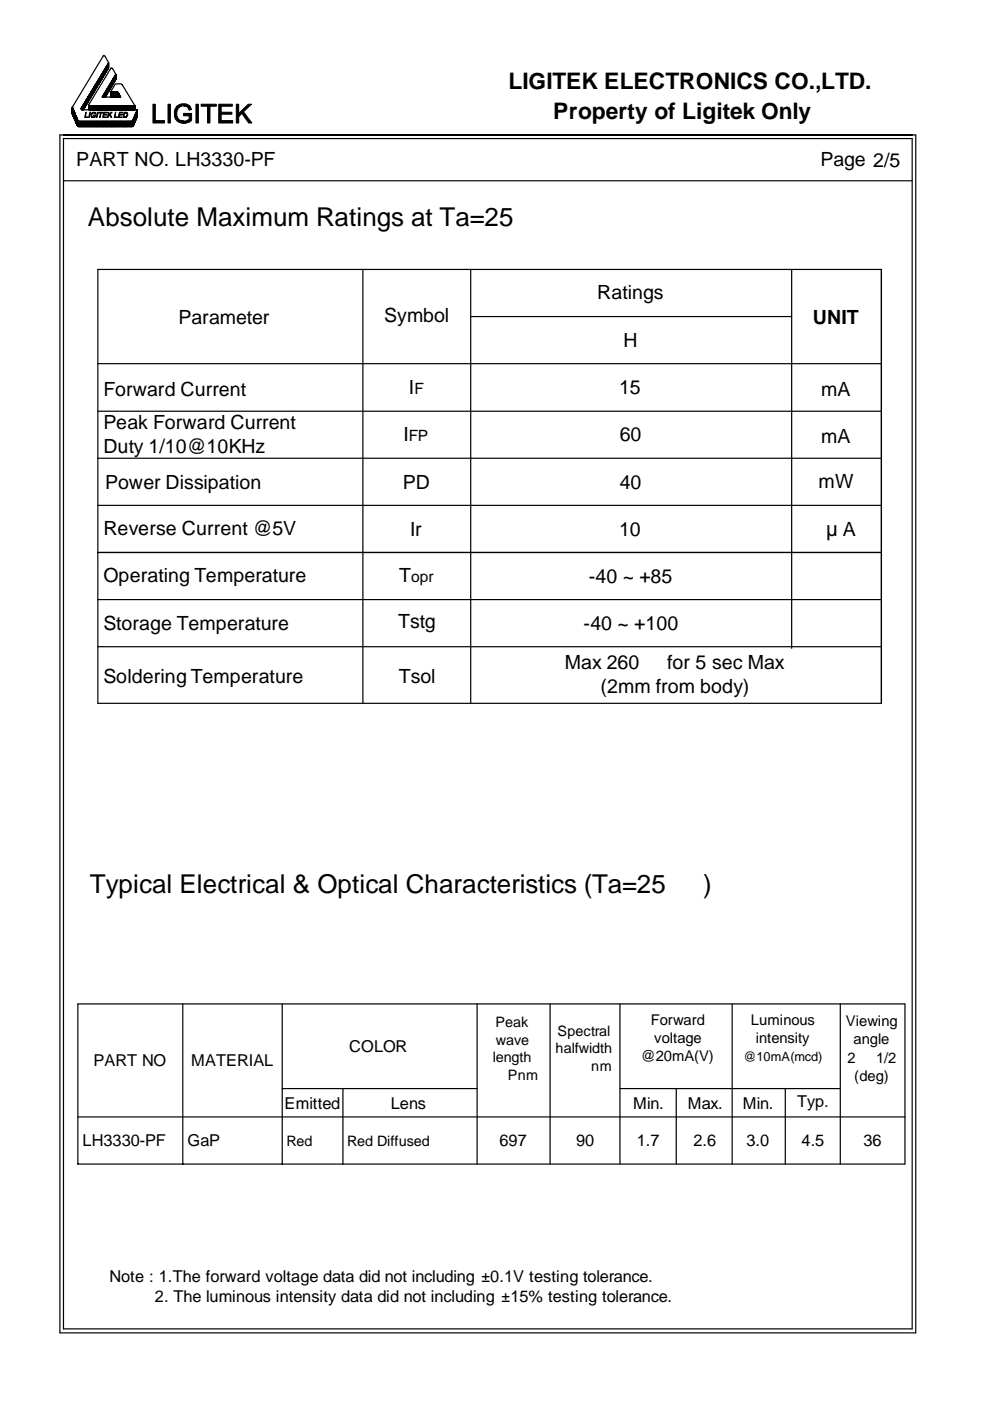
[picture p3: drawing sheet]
<svg xmlns="http://www.w3.org/2000/svg" width="210mm" height="297mm" viewBox="0 0 210 297" stroke-linecap="round" stroke-linejoin="round" font-family="sans-serif">
<g fill="none" stroke="#000" stroke-width=".25">
<path d="M19.7 19.9l-1.7 1.7M19.8 19.7l-1.7 1.7M19.9 19.5l-1.6 1.7M20.1 19.4l-1.9 1.9M20.2 19.2l-1.7 1.7M20.2 19l-1.7 1.7M20.3 18.9l-1.7 1.7M20.6 18.5l-1.9 1.9M20.7 18.4l-1.9 1.8M20.7 18.2l-1.7 1.7M20.8 18l-1.7 1.7M21 16.7l1.6-1.6-1.6 1.6"/>
<path d="M21.1 17.7l-1.9 1.9M21.2 17.5l-1.7 1.7M21.3 17.4l-1.7 1.6M21.4 17.1l-1.8 1.8M21.5 15.8l1.5-1.5-1.5 1.5M21.6 16.8l-1.8 1.8M21.7 15.7l1.3-1.5-1.4 1.5M21.7 16.7l-1.8 1.8M21.8 15.4l1.2-1.3-1.2 1.4M21.8 16.5l-1.7 1.7M21.9 15.2l1.1-1.1-1.2 1.1M21.9 16.3l-1.7 1.7"/>
<path d="M22.1 16l-1.8 1.8M22.2 14.8l.8-.9-1 1.1M22.2 15.8l-1.8 1.8M22.3 14.6l.7-.8-.7 .8M22.4 15.6l-1.8 1.8M22.4 14.3l.6-.6-.6 .7M22.4 15.4l-1.7 1.7M22.5 15.2l-1.7 1.7M22.7 14l.3-.5-.5 .6M22.7 19.9l-.6 .7 .6-.6M22.8 13.7l.2-.2-.2 .3M22.8 14.9l-1.9 1.9"/>
<path d="M22.8 19.8l-.8 .8M22.8 19.7l-.8 .9M22.9 13.5l.1-.1-.1 .2M22.9 14.7l-1.7 1.7M22.9 19.6l-.9 1M22.9 13.5l.1-.2-.7-1.4-.4-.1-6.5 10.8-.1 .2 1.2 2.8 .3 .1h11.1l1.2-2.4v1.3M22.9 14.6l-1.6 1.7M23 14.3v-1l-5.7 9.6v.3l11.8 .2M23 13.5l-.3 .4M23 13.6l-.5 .6M23 13.7l-.6 .8M23 13.8l-.8 .9"/>
<path d="M23 14l-1.1 1.1M23 14.1l-1.2 1.2M23 14.1l-1.3 1.5M23 14.3l-1.6 1.6M23 14.4l-1.7 1.7M23 18.3l1.6-1.5-1.6 1.6M23 19.5l-1.1 1.1M23 14.3l-5.3 9M23.1 19.2l-1.3 1.4 1.3-1.3M23.2 18l1.4-1.3-1.4 1.4M23.2 19l-1.4 1.6 1.4-1.5M23.3 17.9l1.3-1.3-1.3 1.3"/>
<path d="M23.3 19l-1.6 1.6M23.4 19.5h.2l-.1 .1 .2-.1-.2 .2 .3-.2-.3 .3 .4-.3-.4 .4 .5-.4-.5 .5 .5-.5-.5 .6 .6-.6-.6 .7 .7-.7-.7 .7 .8-.7-.8 .8 .9-.8-.9 .9 1-.9-1 1 1.1-1-1.1 1.1v-1.1h1.4M23.4 17.7l1.2-1.2-1.1 1.2M23.5 19.5l1-1.7h1.2l.2 .1 2.7 4.5M23.5 18.6l-1.8 1.9M23.6 18.5l-1.7 1.7M23.7 17.2l.9-.9-.9 1M23.7 18.3l-1.7 1.7M23.9 18l-1.8 1.8M24 17.8l-1.7 1.8M24.1 17.6l-1.7 1.7M24.2 16.3l.4-.3-.4 .4"/>
<path d="M24.2 17.4l-1.7 1.7M24.3 16.2l.3-.5-.7-1.1-.4-.2-4.6 7.7-.1 .2 .2 .1M24.4 17.2l-1.8 1.8M24.6 16.8v-1.1l-2.9 4.9h3.9M24.6 15.8l-.2 .2M24.6 16.1l-.5 .4M24.6 16.1l-.5 .5M24.6 16.1l-.6 .6M24.6 16.2l-.7 .6M24.6 16.3l-.8 .7M24.6 16.4l-1 1M24.6 16.4l-1.1 1.1"/>
<path d="M24.6 16.8l-1.7 1.7M24.6 16.9l-1.8 1.8M24.6 16.8l-2.2 3.7M24.6 19.5l-1.1 1.1M24.8 19.5l-1.2 1.1M24.9 19.5l-1.1 1.1M24.9 19.5l-1 1.1 1.1-1M24.9 19.5l.7 1.1M25 19.6l-1 1M25 19.6l-1 1 1.1-1M25.1 19.8l-.7 .8 .7-.8-.6 .8 .7-.7M12.7 28.6h181.5v254h-181.5z"/>
<path d="M13.5 29.4h179.9v252.3h-179.9zM13.5 38.3h179.9M15.2 22.7h.2M15.2 22.8h.2M15.3 22.7v1.5l1.3 2.6h11.4l.3-.1 .8-2.1M15.3 22.8v.2M15.3 24.2l.4-.4-.3 .4 .4-.3-.4 .5M15.4 23l-.1 .1M15.5 23l-.2 .3M15.5 23.2l-.2 .2M15.6 23.2l-.3 .3M15.6 24.6l.4-.3-.4 .4"/>
<path d="M15.6 24.8l.4-.4-.3 .4M15.7 23.5l-.4 .3 .4-.3-.4 .2 .3-.3-.3 .2M15.7 23.5l-.4 .4M15.7 23.5l-.4 .5 .4-.4M15.7 23.6l-.4 .5M15.8 24l-.3 .4M15.8 25.4l.5-.4-.4 .4M15.9 24l-.4 .6 .4-.4M15.9 24.2l-.4 .4M15.9 24.2l-.3 .4M16 24.2l-.4 .4M16.1 24.5l-.4 .4"/>
<path d="M16.1 24.6l-.4 .4M16.1 24.6l-.4 .5 .5-.5M16.2 26.1l.4-.4-.4 .5M16.2 24.7l-.5 .4M16.3 24.8l-.6 .4M16.3 24.9l-.5 .4M16.3 25.1l-.4 .4M16.3 25.1l-.4 .5M16.3 25.2l-.3 .5 .4-.5M16.4 25.3l-.4 .4 .4-.3M16.4 25.4l-.4 .4M16.4 25.4l-.3 .4 .4-.3-.4 .4 .4-.3-.4 .4"/>
<path d="M16.4 26.7l1.1-1-1 1.1 1.1-1.1-1 1.1M16.6 25.6l-.4 .4M16.7 25.7l-.5 .5M16.8 25.7l-.5 .5M16.8 25.7l-.5 .7 .7-.7-.7 .7M17.1 25.7l-.8 .9 1-.9-.9 1M17.4 25.7l-1 1M17.7 23.2l-.1 .1M17.7 23.1l-.1 .2M17.8 23l-.2 .3M17.8 25.7l-1.2 1.1M17.9 25.7l-1.1 1.1"/>
<path d="M17.9 22.9l-.4 .4 .4-.3M18 22.6l-.6 .7 .6-.6M18.1 22.4l-.7 .9 .7-.8M18.1 25.7l-1.1 1.1 1-1.1-1.2 1.1M18.2 25.7l-1.1 1.1M18.3 22.3l-.9 .9M18.3 25.7l-1.1 1.1M18.5 22l-1.2 1.2 1.1-1M18.5 25.7l-1.2 1.1M18.5 21.8l-1.2 1.3 1.2-1.3M18.5 25.7l-1.1 1.1M18.6 21.7l-1.4 1.4"/>
<path d="M18.6 25.7l-1.1 1.1M18.8 21.4l-1.6 1.6 1.5-1.4M18.8 22.4h.2M18.9 22.4v.9M18.9 25.7l-1.1 1.1 1-1.1-1.2 1.1M19 21.2l-1.8 1.7M19 25.7l-1.1 1.1M19 21l-1.6 1.7M19 22.4l-.1 .1M19 22.4l-.1 .4 .3-.4-.3 .5 .4-.5-.4 .5 .5-.5-.5 .6 .6-.6-.6 .7 .7-.7-.7 .8 .7-.8-.7 .9M19 22.4h9.6M19.2 20.7l-1.8 1.8"/>
<path d="M19.2 25.7l-1.2 1.1 1-1.1-1.1 1.1M19.3 20.6l-1.7 1.7M19.3 25.7l-1.1 1.1M19.4 25.7l-1.1 1.1M19.5 20.3l-1.8 1.8M19.6 20.1l-1.7 1.7M19.6 25.7l-1.1 1.1 1.1-1.1-1.2 1.1M19.7 25.7l-1.1 1.1M20 25.7l-1.1 1.1 1-1.1-1.2 1.1M20.1 25.7l-1.1 1.1M20.2 25.7l-1.2 1.1M20.3 25.7l-1.2 1.1"/>
<path d="M20.4 25.7l-1.1 1.1M20.5 25.7l-1.1 1.1M20.7 25.7l-1.1 1.1 1.1-1.1-1.2 1.1M20.8 25.7l-1.1 1.1M21.1 22.4l-.9 .9 .8-.9-.8 .9 .7-.9-.8 .9 .7-.9-.8 .9 .7-.9-.8 .9 .8-.9-.9 .9 .8-.9-.9 .9 .8-.9-.9 .9 .8-.9-.8 .9 .7-.9-.8 .9 .7-.9-.8 .9 .8-.9-.9 .9 .8-.9-.9 .9 .8-.9-.9 .9 .8-.9-.9 .9 .7-.9-.8 .9M21.1 25.7l-1.1 1.1 1-1.1-1.2 1.1M21.2 25.7l-1.1 1.1M21.3 25.7l-1.1 1.1M21.4 25.7l-1.2 1.1M21.5 25.7l-1.1 1.1M21.6 25.7l-1.1 1.1M21.8 25.7l-1.1 1.1 1.1-1.1-1.2 1.1"/>
<path d="M21.9 25.7l-1.1 1.1M22.2 25.7l-1.1 1.1 1-1.1-1.2 1.1M22.3 25.7l-1.1 1.1M22.4 25.7l-1.1 1.1M22.5 20.3l-.2 .3M22.6 20.1l-.4 .5 .4-.4M22.6 25.7l-1.2 1.1 1-1.1-1.1 1.1M22.7 25.7l-1.1 1.1M22.9 25.7l-1.1 1.1 1-1.1-1.1 1.1M23 25.7l-1.1 1.1M23.1 25.7l-1.1 1.1M23.3 25.7l-1.2 1.1"/>
<path d="M23.4 25.7l-1.1 1.1M23.5 25.7l-1.1 1.1M23.7 25.7l-1.1 1.1 1-1.1-1.2 1.1M23.8 25.7l-1.1 1.1M24 25.7l-1.1 1.1 1.1-1.1-1.2 1.1M24.1 25.7l-1.1 1.1M24.2 20.6l.9-.9-.8 .9M24.2 25.7l-1.1 1.1M24.4 25.7l-1.2 1.1M24.5 25.7l-1.1 1.1M24.6 25.7l-1.1 1.1M24.8 25.7l-1.2 1.1 1-1.1-1.1 1.1"/>
<path d="M24.9 25.7l-1.1 1.1M25 25.7l-1.1 1.1M25.1 26.8l1.1-1.1-1.1 1.1M25.1 25.7l-1.1 1.1M25.2 25.7l-1.1 1.1M25.3 20.2l-.4 .4 .4-.5-.5 .5 .4-.5-.5 .5 .5-.6-.6 .6M25.3 20.6l.2-.2-.1 .2h.2M25.3 25.7l-1.1 1.1M25.4 26.8l1.1-1.1-1.1 1.1M25.5 20.3l-.4 .3 .3-.4-.3 .4M25.6 25.7l-1.2 1.1 1-1.1-1.1 1.1M25.7 25.7l-1.1 1.1"/>
<path d="M25.9 25.7l-1.2 1.1 1-1.1-1.1 1.1M26 25.7l-1.1 1.1M26.1 25.7l-1.1 1.1M26.3 25.7l-1.1 1.1M26.4 25.7l-1.1 1.1M26.5 25.7l-1 1.1M26.6 25.7l-1 1.1M26.8 25.7l-1.1 1.1M27 26.8l2-2-1.9 2M27 25.7l-1.1 1.1 1-1.1-1.2 1.1M27.1 25.7l-1.1 1.1M27.2 25.7l-1.1 1.1"/>
<path d="M27.4 25.7l-1.2 1.1 1.1-1.1-1.1 1.1M27.5 25.7l-1.1 1.1M27.8 25.7l-1.2 1.1 1-1.1-1.1 1.1M27.9 25.7l-1.1 1.1M28 26.8l.4-.3-.4 .3M28.1 25.6l1-1-2.2 2.2 1.1-1.1M28.1 26.8l.2-.2-.2 .2M28.3 25.1l.8-.7-.8 .8M28.3 26.7l-.1 .1M28.4 26.3l-.5 .5 .5-.5M28.4 26.4l-.5 .4M28.4 26.2l-.5 .6"/>
<path d="M28.4 23.3l.2-.2-.1 .2M28.5 26l-.7 .8M28.5 23.3h.2M28.5 24.6l.6-.6-.6 .6M28.5 25.9l-.8 .9M28.6 25.7l-1 1.1 1.1-1.1M28.6 25.8l-.9 1 .9-.9M28.6 22.4l-.8 .9 .7-.9-.8 .9 .7-.9-.8 .9 .8-.9-.9 .9 .8-.9-.9 .9 .8-.9-.9 .9 .8-.9-.8 .9 .7-.9-.8 .9 .7-.9-.8 .9 .8-.9-.9 .9 .8-.9-.9 .9 .8-.9-.9 .9 .8-.9-.8 .9 .7-.9-.8 .9 .7-.9-.8 .9 .7-.9-.8 .9 .8-.9-.9 .9 .8-.9-.9 .9 .8-.9-.9 .9 .8-.9-.8 .9 .7-.9-.8 .9 .7-.9-.8 .9 .8-.9-.9 .9 .8-.9-.9 .9 .8-.9-.9 .9 .8-.9-.8 .9 .7-.9-.8 .9 .7-.9-.8 .9 .7-.9-.8 .9 .8-.9-.9 .9 .8-.9-.9 .9 .8-.9-.9 .9 .8-.9-.8 .9 .7-.9-.8 .9 .7-.9-.8 .9 .8-.9-.9 .9 .8-.9-.9 .9 .8-.9-.9 .9 .8-.9-.8 .9 .7-.9-.8 .9 .7-.9-.8 .9 .7-.9-.8 .9 .8-.9-.9 .9 .8-.9-.9 .9 .8-.9-.9 .9 .8-.9-.8 .9 .7-.9-.8 .9 .7-.9-.8 .9 .8-.9-.9 .9 .8-.9-.9 .9 .8-.9-.9 .9 .8-.9-.8 .9 .7-.9-.8 .9 .7-.9-.8 .9 .7-.9-.8 .9 .8-.9-.9 .9 .8-.9-.9 .9 .8-.9-.9 .9 .8-.9-.8 .9 .7-.9-.9 .9 .8-.9-.9 .9 .8-.9-.9 .9 .8-.9-.9 .9 .8-.9-.8 .9 .7-.9-.8 .9 .7-.9-.8 .9 .7-.9-.8 .9 .8-.9-.9 .9 .8-.9-.9 .9 .8-.9-.9 .9 .8-.9-.8 .9 .7-.9-.8 .9 .7-.9-.8 .9 .8-.9-.9 .9 .8-.9-.9 .9 .8-.9-.9 .9 .8-.9-.8 .9 .7-.9-.8 .9 .7-.9-.8 .9 .7-.9-.8 .9 .8-.9-.9 .9 .8-.9-.9 .9 .8-.9-.9 .9 .8-.9-.8 .9 .7-.9-.8 .9 .7-.9-.8 .9 .8-.9-.9 .9 .8-.9-.9 .9M28.6 22.4l-.7 .9 .7-.7M28.6 22.7l-.6 .6M28.6 23l-.3 .3 .3-.4-.4 .4 .4-.5-.5 .5M28.6 23.2l-.1 .1"/>
<path d="M28.6 22.4v.9M28.7 25.6l-1.2 1.2M28.8 25.4l-1.4 1.4M28.8 25.3l-1.5 1.5M28.9 25.1l-1.6 1.7 1.6-1.5M29 25l-1.8 1.8M29 23.5h.1l-.1 .1M29 23.3h.2M29.1 24.6l-2.1 2.2 2.1-2.1M29.1 23.4l-.1 .1M29.1 23.5l-.3 .5 .3-.3M29.1 23.7l-.3 .3"/>
<path d="M29.1 24l-.5 .4 .5-.6-.4 .3M29.1 23.7l-.3 .4M29.1 24l-.5 .5M29.1 24l-.5 .6M29.1 24.1l-.7 .7M29.1 24.2l-.7 .9M29.1 24.5l-.9 .9M29.1 24.6l-.9 .9M76.9 57.1v92M99.8 57.1v92M167.9 57.1v80.4M186.9 57.1v92v-92"/>
<path d="M186.9 57.1h-166.2v92h166.2M20.7 77.1h166.2M99.8 67.1h68.1M20.7 87.2h166.2M20.7 97.2h166.2M20.7 117.1h166.2h-166.2M20.7 107.1h166.2M20.7 137.1h166.2M20.7 127.1h166.2M16.5 212.9h175.4v33.9h-175.4zM38.8 212.9v33.9M59.8 212.9v33.9"/>
<path d="M101.2 212.9v33.9M116.6 212.9v33.9M131.4 212.9v33.9M155.2 212.9v33.9M178.2 212.9v33.9M16.5 236.8h175.4M59.8 230.8h41.4M72.7 230.8v16M131.4 230.8h46.8M143.4 230.8v16M166.5 230.8v16"/>
</g>
<g fill="#000" stroke="#000" stroke-width=".21">
<path d="M18.2 23.8l-.1 1h.6l-.1 .1h-.7z" fill-rule="evenodd"/>
<path d="M19 23.8h.2l-.2 1.1h-.2z" fill-rule="evenodd"/>
<path d="M19.4 24l.3-.2 .5 .1-.6 .1-.1 .1v.5l.2 .2h-.3l-.1-.2z" fill-rule="evenodd"/>
<path d="M19.9 23.9h.3l.1 .2z" fill-rule="evenodd"/>
<path d="M19.8 24.4h.5l-.1 .4-.7 .1-.1-.1 .7-.1 .1-.2z" fill-rule="evenodd"/>
<path d="M20.7 23.8h.1l-.2 1.1h-.2z" fill-rule="evenodd"/>
<path d="M21 23.8h.8v.2h-.4l-.1 .9h-.2l.2-.9h-.4z" fill-rule="evenodd"/>
<path d="M22 23.8h.8v.2h-.7l-.1 .3h.7l-.7 .1-.1 .4 .7 .1h-.8z" fill-rule="evenodd"/>
<path d="M23 23.8v.5l.2 .1-.3 .5h-.1z" fill-rule="evenodd"/>
<path d="M23 24.3l.8-.5-.4 .4 .3 .7h-.2z" fill-rule="evenodd"/>
<path d="M24.5 23.8l-.1 1h.6l-.1 .1h-.7z" fill-rule="evenodd"/>
<path d="M25.3 23.8h.8v.2h-.7l-.1 .3h.7l-.7 .1-.1 .4 .7 .1h-.8z" fill-rule="evenodd"/>
<path d="M26.3 23.8h.5l.2 .2h-.6l-.2 .8h.6v.1h-.7z" fill-rule="evenodd"/>
<path d="M26.6 24h.5v.5l-.3 .3h-.6l.6-.1 .1-.2v-.5z" fill-rule="evenodd"/>
<path d="M32.4 22.1h.5v3.5h2v.5h-2.5z" fill-rule="evenodd"/>
<path d="M35.6 22.1h.5v4h-.5z" fill-rule="evenodd"/>
<path d="M37.6 22.4l.2-.1a2.11 2.11 0 0 1 1.6-.3l.8 .4-1.8 .1-.5 .3-.4 .9v.9l.3 .6 .7 .5h.4h-1.2l-.6-.7-.1-1.5z" fill-rule="evenodd"/>
<path d="M38.9 22.4h1.3l.4 .8-.5 .2-.1-.3a1.1 1.1 0 0 0-1.1-.7z" fill-rule="evenodd"/>
<path d="M38.9 24h1.7v1.5l-.3 .3-1 .4h-.6l-1-.5h1.6l.8-.5v-.6h-1.2z" fill-rule="evenodd"/>
<path d="M41.6 22.1h.5v4h-.5z" fill-rule="evenodd"/>
<path d="M42.7 22.1h3.2v.4h-1.4v3.6h-.5v-3.6h-1.3z" fill-rule="evenodd"/>
<path d="M46.4 22.1h2.9v.4h-2.4v1.3h2.3v.4h-2.3v1.4h2.4v.5h-2.9z" fill-rule="evenodd"/>
<path d="M50.1 22.1h.5v4h-.5z" fill-rule="evenodd"/>
<path d="M51.3 24l.3-.3 1.8 2.4h-.7z" fill-rule="evenodd"/>
<path d="M50.6 24l2-1.9h.7l-2.7 2.6z" fill-rule="evenodd"/>
</g>
<g font-size="5.5">
<text x="18.6" y="47.8">Absolute Maximum Ratings at Ta=25</text>
<text x="19" y="189.4">Typical Electrical &amp; Optical Characteristics (Ta=25</text>
<text x="149.1" y="189.4">)</text>
</g>
<g font-size="4.8">
<text x="107.8" y="19">LIGITEK ELECTRONICS CO.,LTD.</text>
<text x="117.3" y="25.2">Property of Ligitek Only</text>
</g>
<g font-size="4.1">
<text x="16.2" y="35.3">PART NO. LH3330-PF</text>
<text x="173.9" y="35.2">Page 2/5</text>
<text x="126.6" y="63.4">Ratings</text>
<text x="37.8" y="68.6">Parameter</text>
<text x="81.4" y="68.2">Symbol</text>
<text x="172.3" y="68.6">UNIT</text>
<text x="132.2" y="73.6">H</text>
<text x="21.9" y="84">Forward Current</text>
<text x="86.7" y="83.6">I</text>
<text x="131.3" y="83.6">15</text>
<text x="174.1" y="84.1">mA</text>
<text x="21.9" y="91">Peak Forward Current</text>
<text x="85.6" y="93.6">I</text>
<text x="131.4" y="93.6">60</text>
<text x="174.1" y="94">mA</text>
<text x="21.9" y="96.1">Duty 1/10@10KHz</text>
<text x="22.3" y="103.6">Power Dissipation</text>
<text x="85.4" y="103.7">PD</text>
<text x="131.4" y="103.6">40</text>
<text x="173.5" y="103.5">mW</text>
<text x="21.9" y="113.5">Reverse Current @5V</text>
<text x="86.9" y="113.7">Ir</text>
<text x="131.3" y="113.6">10</text>
<text x="178.7" y="113.6">A</text>
<text x="21.9" y="123.5">Operating Temperature</text>
<text x="84.6" y="123.3">T</text>
<text x="124.8" y="123.6">-40 ~ +85</text>
<text x="21.9" y="133.5">Storage Temperature</text>
<text x="84.4" y="133.2">Tstg</text>
<text x="123.7" y="133.6">-40 ~ +100</text>
<text x="119.8" y="141.9">Max 260℃ for 5 sec Max</text>
<text x="21.9" y="144.8">Soldering Temperature</text>
<text x="84.6" y="144.9">Tsol</text>
<text x="127.3" y="146.9">(2mm from body)</text>
</g>
<g font-size="3.5">
<text x="19.8" y="226.1">PART NO</text>
<text x="40.5" y="226.1">MATERIAL</text>
<text x="74.1" y="223.1">COLOR</text>
<text x="60.3" y="235">Emitted</text>
<text x="82.9" y="235">Lens</text>
<text x="134.2" y="235">Min.</text>
<text x="145.8" y="235">Max.</text>
<text x="157.5" y="235">Min.</text>
<text x="169" y="234.7">Typ.</text>
<text x="17.5" y="243">LH3330-PF</text>
<text x="39.8" y="243.1">GaP</text>
<text x="105.9" y="243.1">697</text>
<text x="122.1" y="243.1">90</text>
<text x="135" y="243.1">1.7</text>
<text x="147" y="243.1">2.6</text>
<text x="158.3" y="243.1">3.0</text>
<text x="170" y="243.1">4.5</text>
<text x="183.1" y="243">36</text>
<text x="23.2" y="271.8">Note : 1.The forward voltage data did not including</text>
<text x="32.9" y="276">2. The luminous intensity data did not including</text>
<text x="103.9" y="271.8">0.1V testing tolerance.</text>
<text x="108.2" y="276">15% testing tolerance.</text>
</g>
<g font-size="3.3">
<text x="87.9" y="83.6">F</text>
<text x="86.7" y="93.6">FP</text>
<text x="87.2" y="123.3">opr</text>
</g>
<text font-size="3.2" x="118.8" y="227.1">Δλnm</text>
<g font-size="3.1">
<text x="138" y="217.3">Forward</text>
<text x="138.7" y="221.1">voltage</text>
<text x="159.2" y="217.3">Luminous</text>
<text x="160.2" y="221.1">intensity</text>
<text x="179.3" y="217.6">Viewing</text>
<text x="181" y="221.4">angle</text>
<text x="135.8" y="225">@20mA(V)</text>
<text x="179.7" y="225.3">2</text>
<text x="185.8" y="225.3">1/2</text>
<text x="181.1" y="229.2">(deg)</text>
</g>
<g font-size="3">
<text x="105" y="217.8">Peak</text>
<text x="105.1" y="221.5">wave</text>
<text x="118.2" y="219.6">Spectral</text>
<text x="104.5" y="225.1">length</text>
<text x="117.8" y="223.4">halfwidth</text>
<text x="107.7" y="228.9">Pnm</text>
<text x="60.8" y="242.9">Red</text>
<text x="73.6" y="242.9">Red Diffused</text>
</g>
<text font-size="2.7" x="157.6" y="225">@10mA(mcd)</text>
</svg>
